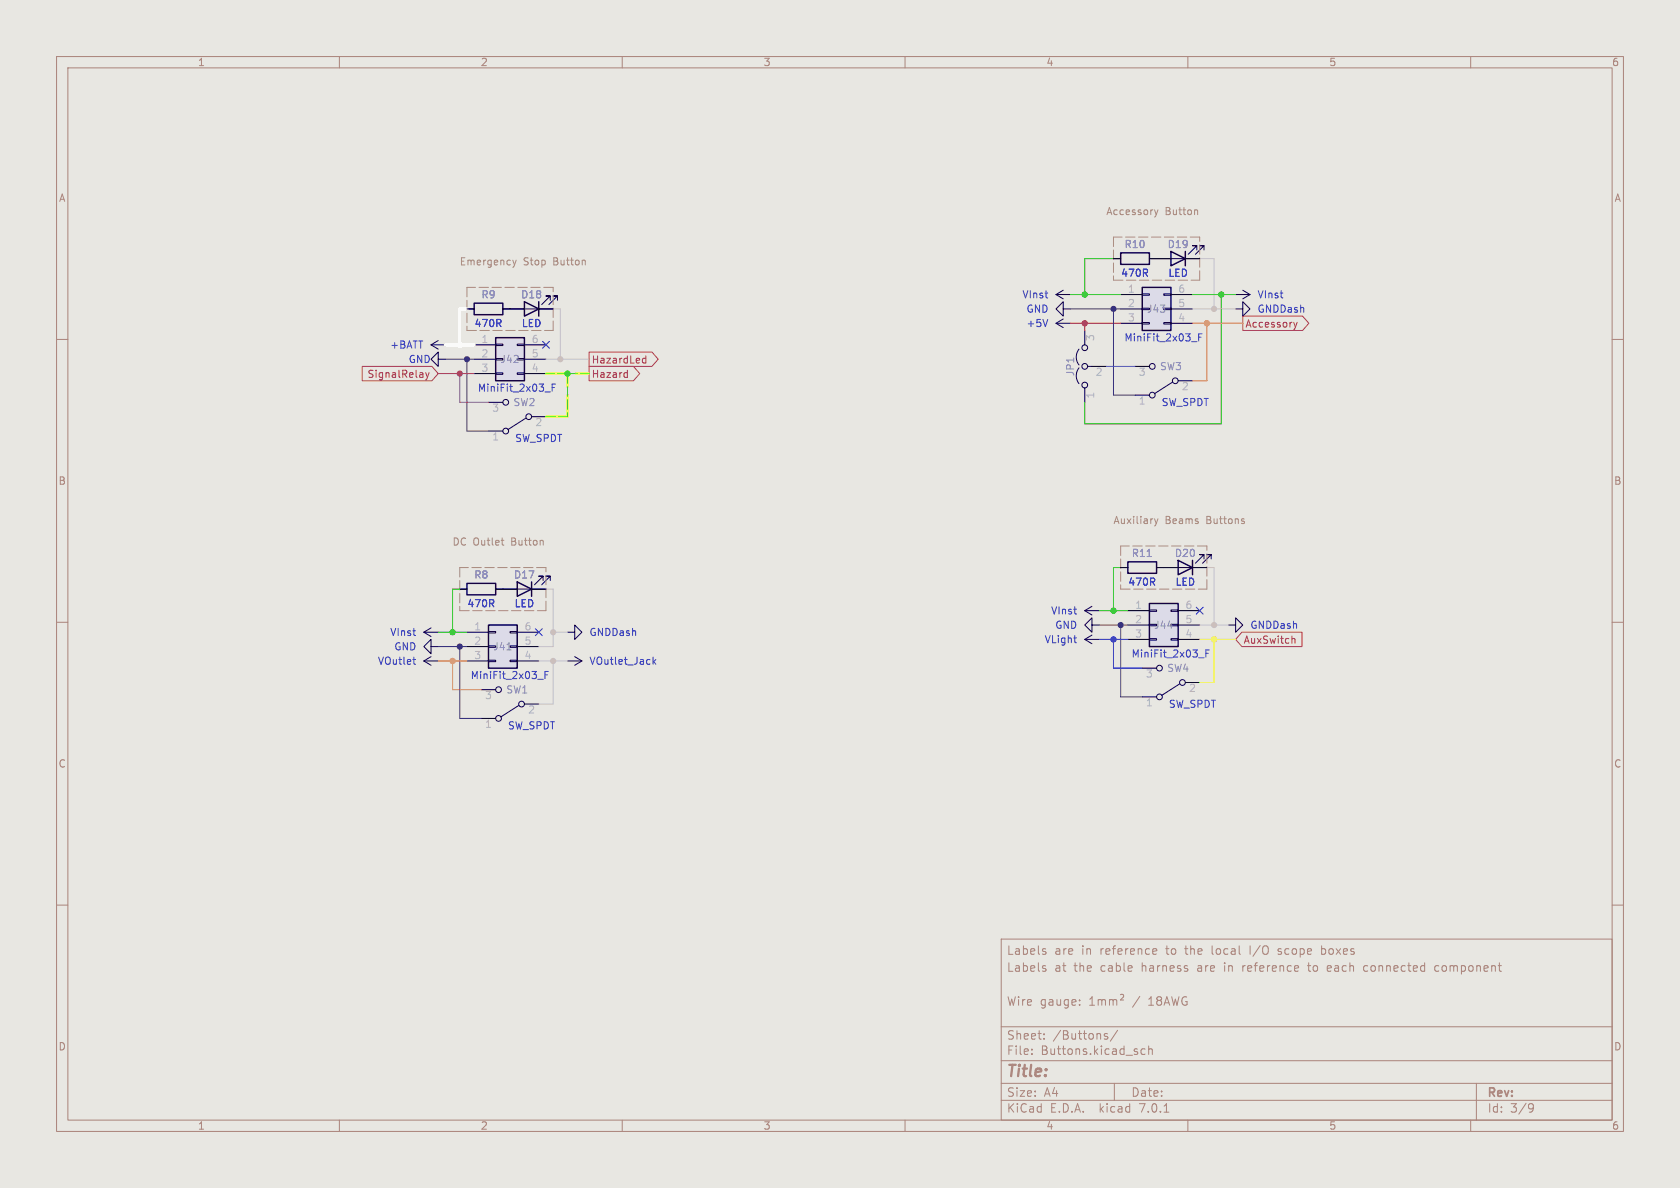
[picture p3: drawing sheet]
<svg xmlns="http://www.w3.org/2000/svg" width="297mm" height="210mm" viewBox="0 0 297 210" stroke-linecap="round" stroke-linejoin="round" font-family="sans-serif">
<path d="M0 0h297v210h-297z" fill="#e8e7e2" stroke="#e8e7e2" stroke-width=".18"/>
<g fill="none" stroke="#aa837a" stroke-width=".18">
<path d="M10 10h277v190h-277zM12 12h273v186h-273zM60 10v2M110 10v2M160 10v2M210 10v2M260 10v2M10 60h2M285 60h2M10 110h2M285 110h2M10 160h2"/>
<path d="M285 160h2M177 166h108v32h-108zM184.7 171.2l.2 .2-.2 .3M184.7 168.2l.2 .2-.2 .3M184.7 170.7l.2 .1M184.7 167.7l.2 .1M190.9 177.6v.1M190.9 176.8v.1M192.6 177.7h.9M192.6 176.6l.5-.4v1.5M194.1 176.7v1M194.1 176.8l.5-.1 .2 .2"/>
<path d="M194.8 176.9l.2-.2 .4 .1v.9M194.8 176.9v.8M196.1 176.8l.5-.1 .2 .2M196.1 176.7v1M196.8 176.9l.2-.2 .4 .1v.9M196.8 176.9v.8M198.1 175.8h.3a.3 .3 0 0 1 .2 .5l-.5 .5h.5M204 167.7l.4 .1 .1 .3-.7 .1M204.4 168.6l-.4 .1M209.9 171.3v.3M229.4 170.7l.2 .4-.7 .1M229.5 171.6l-.1 .1"/>
<path d="M251.7 170.7l.2 .1M251.9 170.2v1.5M251.9 171.6l-.2 .1M264.9 170.7h.5M265.1 171.6l.3 .1M60 198v2M110 198v2M160 198v2M177 194.5h108M177 191.5h108M177 187.5h108M177 181.5h108"/>
<path d="M182.4 186.3v.1M182.4 185.5v.1M184.6 183.6v.1M184.6 182.8v.1M195.8 182.8l-.4-.1-.2 .2 .1 .2 .5 .2v.3h-.6M197 191.5v3M197.6 182.1l-1.3 2M202.4 185.5l-.4-.1-.3 .3v.4l.2 .2h.5M203.1 185.5l.2-.1 .3 .1 .1 .9M203.1 184.9v1.5M205.8 196.6h.8M210 198v2"/>
<path d="M260 198v2M261 191.5v6.5M270.5 195.1l.5 .1a.99 .99 0 0 1-.4 1.4h-.2M271.1 195.7l-.2 .3h-.4"/>
</g>
<g fill="none" stroke="#130040" stroke-width=".18">
<path d="M92.7 54.6h2.5M97.3 53.1v-.8h-.8h.8l-1.5 1.5M98.6 53.1v-.8h-.8h.8l-1.6 1.5M186.7 52.1h2.5M186.7 52.1l1.3 .7M186.7 57.2l1.3 .7M186.7 57.2h2.5M188 54.6v-1.3l-1.3 1.3 1.3 1.3v-1.3h1.2M188 51.3l-1.3 .8M188 56.4l-1.3 .8M201.9 57h1.3v.3h-1.3zM201.9 54.5h1.3v.2h-1.3z"/>
<path d="M201.9 51.9h1.3v.3h-1.3zM205.7 57h1.3v.3h-1.3zM205.7 54.5h1.3v.2h-1.3zM205.7 51.9h1.3v.3h-1.3zM207 45.7h2.5M211.6 44.2v-.8h-.8h.8l-1.5 1.6M212.9 44.2v-.8h-.8h.8l-1.6 1.6M218.4 54.6h1.3v-1.3l1.3 1.3-1.3 1.3v-1.3M218.4 52.1h2.6M219.7 51.3l1.3 .8M221 52.1l-1.3 .7M76.2 61h2.5"/>
<path d="M76.2 61l1.3 .7M77.5 63.5v-1.3l-1.3 1.3 1.3 1.3v-1.3h1.2M77.5 60.2l-1.3 .8M87.6 65.9h1.3v.3h-1.3zM87.6 63.4h1.3v.2h-1.3zM87.6 60.8h1.3v.3h-1.3zM91.4 65.9h1.3v.3h-1.3zM91.4 63.4h1.3v.2h-1.3zM91.4 60.8h1.3v.3h-1.3zM93 73.9l-3.2 2M190.8 65a2.26 2.26 0 0 0 0 2.8M190.8 61.7a2.26 2.26 0 0 0 0 2.8"/>
<path d="M192.3 64.8h.7M207.3 67.6l-3.2 2M212.9 98.8v-.8h-.8h.8l-1.6 1.6M214.1 98.8v-.8h-.7h.7l-1.5 1.6M74.9 116.8l1.3 .8M74.9 116.8h2.6M74.9 111.8l1.3 .7M74.9 111.8h2.6M76.2 114.3v-1.3l-1.3 1.3 1.3 1.3v-1.3h1.3M76.2 116.1l-1.3 .7M76.2 111l-1.3 .8M86.4 116.7h1.2v.3h-1.2z"/>
<path d="M86.4 114.2h1.2v.2h-1.2zM86.4 111.6h1.2v.3h-1.2zM90.2 116.7h1.2v.3h-1.2zM90.2 114.2h1.2v.2h-1.2zM90.2 111.6h1.2v.3h-1.2zM91.4 104.1h2.6M96 102.6v-.7h-.8h.8l-1.5 1.5M97.3 102.6v-.7h-.8h.8l-1.5 1.5M100.3 111.8h1.3v-1.3l1.3 1.3-1.3 1.2v-1.2M100.3 116.8h2.6M101.6 116.1l1.3 .7M102.9 116.8l-1.3 .8"/>
<path d="M191.8 113l1.2 .8M191.8 113h2.5M191.8 108l1.2 .7M191.8 108h2.5M193 110.5v-1.3l-1.2 1.3 1.2 1.3v-1.3h1.3M193 112.3l-1.2 .7M193 107.2l-1.2 .8M203.2 112.9h1.3v.3h-1.3zM203.2 110.4h1.3v.2h-1.3zM203.2 107.8h1.3v.3h-1.3zM207 112.9h1.3v.3h-1.3zM207 110.4h1.3v.2h-1.3z"/>
<path d="M207 107.8h1.3v.3h-1.3zM208.3 100.3h2.5M217.2 110.5h1.2v-1.3l1.3 1.3-1.3 1.3v-1.3M91.7 124.7l-3.2 2M208.5 120.9l-3.1 2"/>
<circle cx="89.4" cy="71.1" r=".51"/>
<circle cx="89.4" cy="76.2" r=".51"/>
<circle cx="93.5" cy="73.7" r=".51"/>
<circle cx="191.8" cy="68.1" r=".51"/>
<circle cx="191.8" cy="61.5" r=".51"/>
<circle cx="191.8" cy="64.8" r=".51"/>
<circle cx="203.7" cy="69.9" r=".51"/>
<circle cx="203.7" cy="64.8" r=".51"/>
<circle cx="207.8" cy="67.3" r=".51"/>
<circle cx="205" cy="118.1" r=".51"/>
<circle cx="88.1" cy="121.9" r=".51"/>
<circle cx="88.1" cy="127" r=".51"/>
<circle cx="92.2" cy="124.5" r=".51"/>
<circle cx="205" cy="123.2" r=".51"/>
<circle cx="209" cy="120.7" r=".51"/>
</g>
<g fill="none" stroke="#010022" stroke-width=".18">
<path d="M82.5 54.6h1.3M88.9 54.6h3.8M95.2 54.6h2.6M191.8 58.4v2.6M196.8 45.7h1.3M198.1 52.1h3.8M198.1 54.6h3.8M198.1 57.2h3.8M203.2 45.7h3.8M207 52.1h3.8M207 54.6h3.8M207 57.2h3.8"/>
<path d="M209.5 45.7h2.6M83.8 61h3.8M83.8 63.5h3.8M83.8 66h3.8M86.4 76.2h2.5M86.4 71.1h2.5M92.7 61h3.8M92.7 63.5h3.8M92.7 66h3.8M94 73.7h2.5M191.8 68.6v2.5M193 64.8h2.6"/>
<path d="M200.7 69.9h2.5M200.7 64.8h2.5M208.3 67.3h2.5M81.3 104.1h1.2M82.5 111.8h3.9M82.5 114.3h3.9M82.5 116.8h3.9M87.6 104.1h3.8M91.4 111.8h3.8M91.4 114.3h3.8M91.4 116.8h3.8M94 104.1h2.5"/>
<path d="M198.1 100.3h1.3M199.4 108h3.8M199.4 110.5h3.8M199.4 113h3.8M201.9 118.1h2.6M204.5 100.3h3.8M208.3 108h3.8M208.3 110.5h3.8M208.3 113h3.8M210.8 100.3h2.6M85.1 127h2.5M85.1 121.9h2.5"/>
<path d="M92.7 124.5h2.5M201.9 123.2h2.6M209.5 120.7h2.6"/>
</g>
<g fill="#dcdbe8" stroke="#dcdbe8" stroke-width=".18">
<path d="M87.6 59.7h5.1v7.6h-5.1z"/>
<path d="M201.9 50.8h5.1v7.6h-5.1z"/>
<path d="M86.4 110.5h5v7.6h-5z"/>
<path d="M203.2 106.7h5.1v7.6h-5.1z"/>
</g>
<g fill="none" stroke="#130040" stroke-width=".25">
<path d="M83.8 53.6h5.1v2h-5.1zM87.6 59.7h5.1v7.6h-5.1zM92.7 53.3l2.5 1.3-2.5 1.3zM95.2 53.3v2.6M198.1 44.7h5.1v2h-5.1zM201.9 50.8h5.1v7.6h-5.1zM207 44.5l2.5 1.2-2.5 1.3zM209.5 44.5v2.5M199.4 99.3h5.1v2h-5.1zM208.3 99.1l2.5 1.2-2.5 1.3zM210.8 99.1v2.5M82.5 103.1h5.1v2.1h-5.1z"/>
<path d="M86.4 110.5h5v7.6h-5zM91.4 102.9l2.6 1.2-2.6 1.3zM94 102.9v2.5M203.2 106.7h5.1v7.6h-5.1z"/>
</g>
<g fill="none" stroke="#353dd0" stroke-width=".18">
<path d="M185.2 56.5l-.4 1.2M211.9 59.6h.4M212.5 59h-.6v1.3M96.3 69.3h1M97.6 68.5h.4M98.2 67.9h-.6v1.3M210.6 60.4h1M73 116.6h.5M73.2 117.4h.3M96.3 119.3h.5M96.9 118.7h-.6v1.3M115.5 116.2v1.2"/>
<path d="M115.6 116.9l.3 .5M115.9 116.6l-.4 .5M189.8 112.8h.5M190.2 113.6h.1M211.9 116.3h1M213.2 115.5h.4M213.8 114.9h-.6v1.3M95.1 120.1h.9"/>
</g>
<path d="M89.6 114.9h.8" fill="none" stroke="#8d7cb6" stroke-width=".18"/>
<g fill="none" stroke="#c03d3d" stroke-width=".18">
<path d="M219.7 55.9h10.6l1.1 1.3-1.1 1.2h-10.6zM228.7 57l.3 .8M229 57.8l-.1 .3M229.3 57l-.3 .8M64 64.8h12.4l1.1 1.2-1.1 1.3h-12.4zM75.3 65.9l.3 .8M75.6 66.7l-.3 .4M75.9 65.9l-.3 .8M104.1 62.2h11.2l1.1 1.3-1.1 1.3h-11.2zM104.1 64.8h7.9l1.1 1.2-1.1 1.3h-7.9zM110.8 65.9h.1M110.9 65.4v1.3"/>
<path d="M110.9 66.7h-.1M113.7 64.1h.5M113.7 63.4h.5M114.2 62.9v1.3M219.6 111.8h10.6v2.5h-10.6l-1.2-1.3zM228.6 112.9l.3 .1v.7"/>
</g>
<g fill="none" stroke="#a4907e" stroke-width=".18">
<path d="M204.1 37.1l.3 .8M204.4 37.9l-.1 .3M204.7 37.1l-.3 .8M211.5 37.1l.2 .2v.6M90.7 46l.3 .8M91 46.8l-.2 .4M91.3 46l-.3 .8M88.6 95.5h.5M88.8 96.3l.3 .1M204.1 91.7l.3 .9M204.4 92.6l-.3 .4M204.7 91.7l-.3 .9"/>
<path d="M219.8 92.1l.2 .2-.2 .3M219.8 91.7l.2 .1"/>
</g>
<g fill="none" stroke="#a4907e" stroke-width=".18" stroke-dasharray="1.7 .6">
<path d="M82.5 50.8v7.6M82.5 58.4h15.3M97.8 58.4v-7.6M97.8 50.8h-15.3M196.8 49.5h15.3M196.8 41.9v7.6M212.1 41.9h-15.3M212.1 49.5v-7.6M198.1 96.5v7.6M213.4 96.5h-15.3M81.3 108h15.2M81.3 100.3v7.7"/>
<path d="M96.5 108v-7.7M96.5 100.3h-15.2M198.1 104.1h15.3M213.4 104.1v-7.6"/>
</g>
<path d="M96.5 73.7h3.8M96.5 66h7.6M100.3 73.7v-7.7" fill="none" stroke="#ff0" stroke-width=".35" stroke-dasharray="3.8 1.4"/>
<path d="M189.2 57.2h8.9M191.8 57.2v1.2" fill="none" stroke="#f00" stroke-width=".18"/>
<path d="M189.2 52.1h8.9M196.8 45.7h-5v6.4M210.8 52.1h7.6M215.9 52.1v22.8h-24.1v-3.8M77.5 111.8h5M81.3 104.1h-1.3v7.7M194.3 108h5.1M198.1 100.3h-1.3v7.7" fill="none" stroke="#00c200" stroke-width=".18"/>
<path d="M189.2 54.6h8.9M196.8 54.6v15.3h3.9M78.7 63.5h5.1M82.5 63.5v12.7h3.9M77.5 114.3h5M81.3 114.3v12.7h3.8M194.3 110.5h5.1M198.1 110.5v12.7h3.8" fill="none" stroke="#484848" stroke-width=".18"/>
<path d="M82.5 54.6h-1.2v6.4M78.7 61h5.1" fill="none" stroke="#fff" stroke-width=".56"/>
<path d="M97.8 54.6h1.3v8.9M210.8 54.6h7.6M212.1 45.7h2.5v8.9M96.5 63.5h7.6M95.2 116.8h5.1M96.5 104.1h1.3v10.2h-2.6M97.8 116.8v7.7h-2.6M97.8 111.8h2.5M212.1 110.5h5.1M213.4 100.3h1.2v10.2" fill="none" stroke="#c2c2c2" stroke-width=".18"/>
<path d="M77.5 66h6.3M81.3 66v5.1h5.1" fill="none" stroke="#c200c2" stroke-width=".18"/>
<path d="M96.5 73.7h3.8M100.3 66h3.8M100.3 66h-3.8M100.3 66v7.7" fill="none" stroke="#0f0" stroke-width=".18" stroke-dasharray="1.7 .6"/>
<path d="M210.8 57.2h8.9M213.4 57.2v10.1h-2.6M77.5 116.8h5M80 116.8v5.1h5.1" fill="none" stroke="#f90" stroke-width=".18"/>
<path d="M194.3 113h5.1M196.8 113v5.1h5.1" fill="none" stroke="#00f" stroke-width=".18"/>
<path d="M212.1 113h6.3M214.6 113v7.7h-2.5" fill="none" stroke="#ff0" stroke-width=".18"/>
<path d="M195.6 64.8h5.1" fill="none" stroke="#5256d0" stroke-width=".18"/>
<path d="M95.9 60.4l1.2 1.2M97.1 60.4l-1.2 1.2M94.6 111.2l1.3 1.2M95.9 111.2l-1.3 1.2M211.5 107.3l1.2 1.3M212.7 107.3l-1.2 1.3" fill="none" stroke="#290eec" stroke-width=".18"/>
<g fill="#00c200" stroke="#00c200" stroke-width=".18">
<circle cx="80" cy="111.8" r=".46"/>
<circle cx="191.8" cy="52.1" r=".46"/>
<circle cx="215.9" cy="52.1" r=".46"/>
<circle cx="196.8" cy="108" r=".46"/>
</g>
<circle cx="81.3" cy="66" r=".46" fill="#c200c2" stroke="#c200c2" stroke-width=".18"/>
<g fill="#f90" stroke="#f90" stroke-width=".18">
<circle cx="213.4" cy="57.2" r=".46"/>
<circle cx="80" cy="116.8" r=".46"/>
</g>
<g fill="#484848" stroke="#484848" stroke-width=".18">
<circle cx="196.8" cy="54.6" r=".46"/>
<circle cx="82.5" cy="63.5" r=".46"/>
<circle cx="198.1" cy="110.5" r=".46"/>
<circle cx="81.3" cy="114.3" r=".46"/>
</g>
<g fill="#c2c2c2" stroke="#c2c2c2" stroke-width=".18">
<circle cx="214.6" cy="54.6" r=".46"/>
<circle cx="99.1" cy="63.5" r=".46"/>
<circle cx="214.6" cy="110.5" r=".46"/>
<circle cx="97.8" cy="111.8" r=".46"/>
<circle cx="97.8" cy="116.8" r=".46"/>
</g>
<circle cx="191.8" cy="57.2" r=".46" fill="#f00" stroke="#f00" stroke-width=".18"/>
<circle cx="100.3" cy="66" r=".46" fill="#0f0" stroke="#0f0" stroke-width=".18"/>
<circle cx="81.3" cy="61" r=".47" fill="#fff" stroke="#fff" stroke-width=".18"/>
<circle cx="196.8" cy="113" r=".46" fill="#00f" stroke="#00f" stroke-width=".18"/>
<circle cx="214.6" cy="113" r=".46" fill="#ff0" stroke="#ff0" stroke-width=".18"/>
<text font-size="2.8" fill="#aa837a" x="178" y="190.8">Title:</text>
<g font-size="2.1" fill="#aa837a">
<text x="178" y="171.9">Labels</text>
<text x="178" y="168.9">Labels</text>
<text x="186.4" y="171.9">at</text>
<text x="186.4" y="168.9">are</text>
<text x="189.9" y="171.9">the</text>
<text x="191.2" y="168.9">in</text>
<text x="194.5" y="168.9">reference</text>
<text x="194.6" y="171.9">cable</text>
<text x="201.9" y="171.9">harness</text>
<text x="206.3" y="168.9">to</text>
<text x="209.7" y="168.9">the</text>
<text x="211.8" y="171.9">are</text>
<text x="214.4" y="168.9">local</text>
<text x="216.6" y="171.9">in</text>
<text x="219.9" y="171.9">reference</text>
<text x="221.2" y="168.9">I/O</text>
<text x="226.3" y="168.9">scope</text>
<text x="231.6" y="171.9">to</text>
<text x="234" y="168.9">boxes</text>
<text x="235.1" y="171.9">each</text>
<text x="241.6" y="171.9">connected</text>
<text x="254.2" y="171.9">component</text>
<text x="178" y="177.9">Wire</text>
<text x="183.9" y="177.9">gauge:</text>
<text x="200.3" y="177.9">/</text>
<text x="203.1" y="177.9">18AWG</text>
<text x="178" y="183.9">Sheet:</text>
<text x="186.2" y="183.9">/Buttons/</text>
<text x="178" y="186.6">File:</text>
<text x="184" y="186.6">Buttons.kicad_sch</text>
<text x="178" y="196.8">KiCad</text>
<text x="178" y="194">Size:</text>
<text x="184.6" y="194">A4</text>
<text x="185.7" y="196.8">E.D.A.</text>
<text x="194.4" y="196.8">kicad</text>
<text x="200" y="194">Date:</text>
<text x="201.5" y="196.8">7.0.1</text>
<text x="263" y="194.2">Rev:</text>
<text x="263" y="196.8">Id:</text>
<text x="267" y="196.8">3/9</text>
</g>
<g font-size="1.8" fill="#aa837a">
<text x="35" y="11.8">1</text>
<text x="85" y="11.8">2</text>
<text x="135" y="11.8">3</text>
<text x="185" y="11.8">4</text>
<text x="235" y="11.8">5</text>
<text x="285" y="11.8">6</text>
<text x="10.4" y="35.8">A</text>
<text x="285.4" y="35.8">A</text>
<text x="10.3" y="85.8">B</text>
<text x="285.3" y="85.8">B</text>
<text x="10.3" y="135.8">C</text>
<text x="285.3" y="135.8">C</text>
<text x="10.3" y="185.8">D</text>
<text x="285.3" y="185.8">D</text>
<text x="35" y="199.8">1</text>
<text x="85" y="199.8">2</text>
<text x="135" y="199.8">3</text>
<text x="185" y="199.8">4</text>
<text x="235" y="199.8">5</text>
<text x="285" y="199.8">6</text>
</g>
<g font-size="1.8" fill="#a4907e">
<text x="195.6" y="38.1">Accessory</text>
<text x="206" y="38.1">Button</text>
<text x="81.3" y="47">Emergency</text>
<text x="92.5" y="47">Stop</text>
<text x="97.9" y="47">Button</text>
<text x="196.8" y="92.7">Auxiliary</text>
<text x="206" y="92.7">Beams</text>
<text x="213.3" y="92.7">Buttons</text>
<text x="80" y="96.5">DC Outlet</text>
<text x="90.4" y="96.5">Button</text>
</g>
<g font-size="1.8" fill="#8d7cb6">
<text x="198.8" y="44">R10</text>
<text x="206.4" y="44">D19</text>
<text x="85.1" y="52.9">R9</text>
<text x="92.1" y="52.9">D18</text>
<text x="202.7" y="55.4">J43</text>
<text x="88.4" y="64.3">J42</text>
<text x="205" y="65.6">SW3</text>
<text x="90.7" y="71.9">SW2</text>
<text x="190.1" y="66.6" transform="rotate(-90 190.1 66.6)">JP1</text>
<text x="200" y="98.6">R11</text>
<text x="207.6" y="98.6">D20</text>
<text x="83.8" y="102.4">R8</text>
<text x="90.8" y="102.4">D17</text>
<text x="204" y="111.3">J44</text>
<text x="87.1" y="115.1">J41</text>
<text x="206.3" y="118.9">SW4</text>
<text x="89.4" y="122.7">SW1</text>
</g>
<g font-size="1.8" fill="#353dd0">
<text x="180.7" y="52.9">VInst</text>
<text x="198.1" y="49.1">470R</text>
<text x="206.5" y="49.1">LED</text>
<text x="222.3" y="52.9">VInst</text>
<text x="83.8" y="58">470R</text>
<text x="92.2" y="58">LED</text>
<text x="181.4" y="58">+5V</text>
<text x="181.4" y="55.4">GND</text>
<text x="222.3" y="55.4">GNDDash</text>
<text x="68.9" y="61.8">+BATT</text>
<text x="72.2" y="64.3">GND</text>
<text x="198.7" y="60.5">MiniFit_2x03_F</text>
<text x="84.4" y="69.4">MiniFit_2x03_F</text>
<text x="205.3" y="71.9">SW_SPDT</text>
<text x="91" y="78.3">SW_SPDT</text>
<text x="82.6" y="107.5">470R</text>
<text x="90.9" y="107.5">LED</text>
<text x="199.4" y="103.7">470R</text>
<text x="207.8" y="103.7">LED</text>
<text x="68.9" y="112.6">VInst</text>
<text x="104.1" y="112.6">GNDDash</text>
<text x="184.6" y="113.9">VLight</text>
<text x="185.8" y="108.8">VInst</text>
<text x="186.5" y="111.3">GND</text>
<text x="221" y="111.3">GNDDash</text>
<text x="66.8" y="117.7">VOutlet</text>
<text x="69.7" y="115.1">GND</text>
<text x="104.1" y="117.7">VOutlet_Jack</text>
<text x="200" y="116.4">MiniFit_2x03_F</text>
<text x="83.2" y="120.2">MiniFit_2x03_F</text>
<text x="206.6" y="125.3">SW_SPDT</text>
<text x="89.7" y="129.1">SW_SPDT</text>
</g>
<g font-size="1.8" fill="#b4afbe">
<text x="199.4" y="51.8">1</text>
<text x="208.2" y="51.8">6</text>
<text x="199.4" y="54.4">2</text>
<text x="199.4" y="56.9">3</text>
<text x="208.2" y="56.9">4</text>
<text x="208.2" y="54.4">5</text>
<text x="85.1" y="60.7">1</text>
<text x="85.1" y="63.2">2</text>
<text x="85.1" y="65.8">3</text>
<text x="93.9" y="65.8">4</text>
<text x="93.9" y="63.2">5</text>
<text x="93.9" y="60.7">6</text>
<text x="193.7" y="60.4" transform="rotate(-90 193.7 60.4)">3</text>
<text x="193.6" y="66.7">2</text>
<text x="193.7" y="70.5" transform="rotate(-90 193.7 70.5)">1</text>
<text x="201.3" y="71.8">1</text>
<text x="201.3" y="66.7">3</text>
<text x="208.9" y="69.2">2</text>
<text x="87" y="73">3</text>
<text x="94.6" y="75.6">2</text>
<text x="87" y="78.1">1</text>
<text x="200.6" y="107.7">1</text>
<text x="209.5" y="107.7">6</text>
<text x="83.8" y="111.5">1</text>
<text x="92.7" y="111.5">6</text>
<text x="200.6" y="110.2">2</text>
<text x="200.6" y="112.8">3</text>
<text x="209.5" y="112.8">4</text>
<text x="209.5" y="110.2">5</text>
<text x="83.8" y="114">2</text>
<text x="83.8" y="116.6">3</text>
<text x="92.7" y="116.6">4</text>
<text x="92.7" y="114">5</text>
<text x="85.7" y="123.8">3</text>
<text x="202.5" y="125.1">1</text>
<text x="202.5" y="120">3</text>
<text x="210.2" y="122.6">2</text>
<text x="85.7" y="128.9">1</text>
<text x="93.3" y="126.4">2</text>
</g>
<g font-size="1.8" fill="#c03d3d">
<text x="220.2" y="58.1">Accessory</text>
<text x="104.6" y="64.4">HazardLed</text>
<text x="64.8" y="67">SignalRelay</text>
<text x="104.6" y="67">Hazard</text>
<text x="219.9" y="113.9">AuxSwitch</text>
</g>
</svg>
